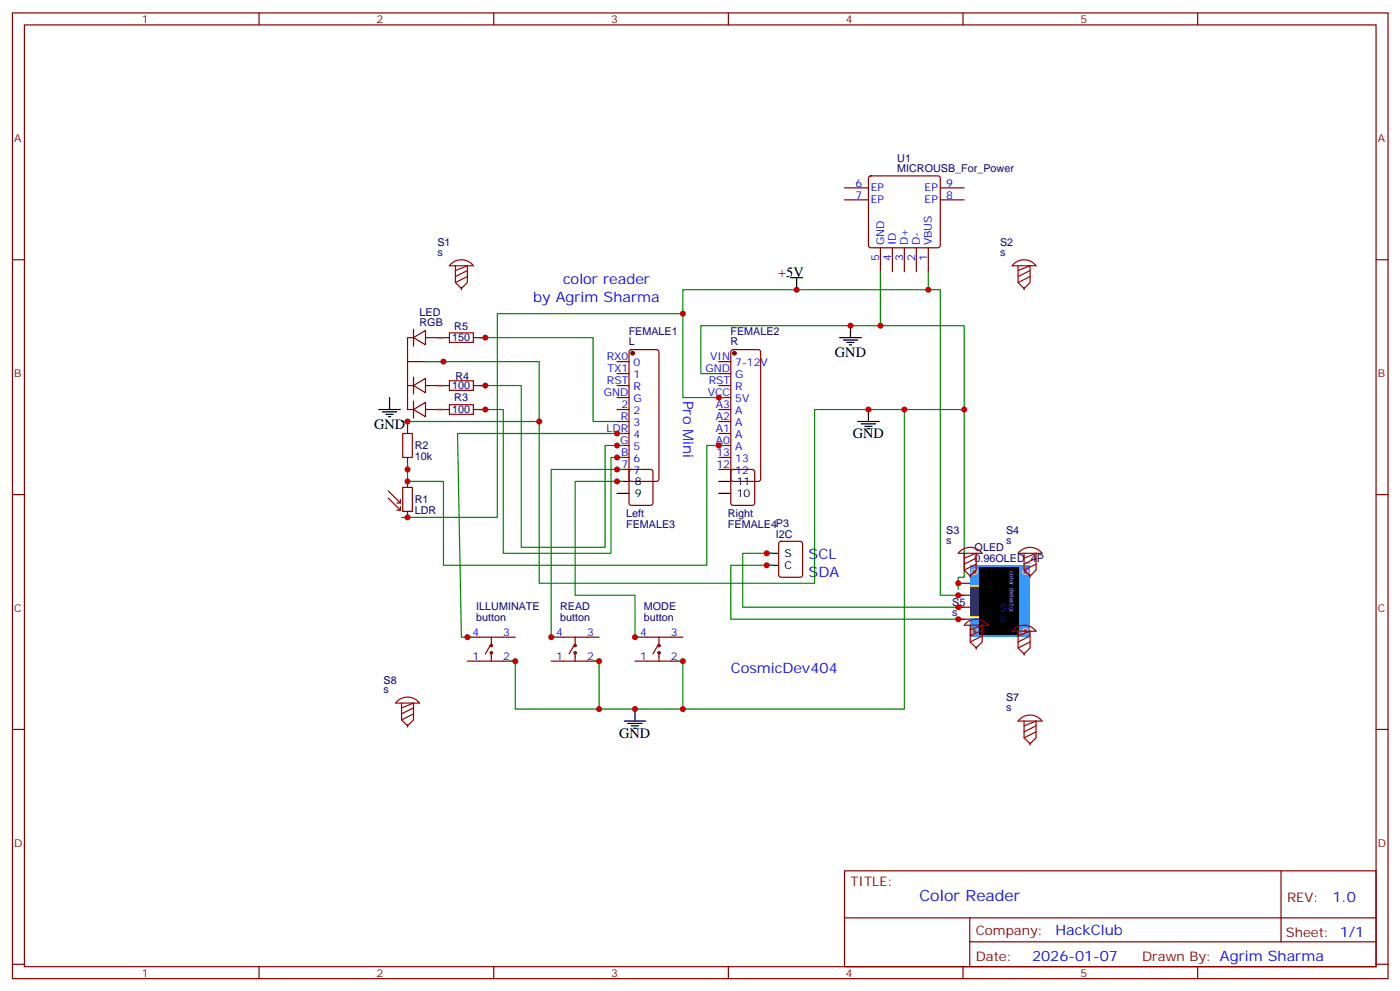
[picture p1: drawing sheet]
<svg xmlns="http://www.w3.org/2000/svg" width="413mm" height="292mm" viewBox="0 0 413 292" stroke-linecap="round" stroke-linejoin="round" font-family="sans-serif">
<g fill="none" stroke="#870000" stroke-width=".35">
<path d="M3.7 3.8h405.3v284.3h-405.3zM7.2 7.3h398.3v277.3h-398.3zM76.3 3.8v3.5M145.5 3.8v3.5M214.6 3.8v3.5M283.8 3.8v3.5M352.9 3.8v3.5M3.7 76.5h3.5M405.5 76.5h3.5M121.8 99.4l3.6-2.1v4.2zM121.8 99.4h-1.7v21.2h1.7M121.8 96.9v5"/>
<path d="M125.4 99.4h5.3M120.1 113.5h1.7M120.1 106.5h10.6M121.8 113.5l3.6-2.1v4.2zM121.8 111.1v4.9M121.8 118.1v4.9M125.4 113.5h5.3M181.8 117.1h3.5M181.8 113.5h3.5M181.8 110h3.5M181.8 106.5h3.5M185.6 103.1l.5-.2h7.4l.6 .5 .1 37.6-.3 .5-.4 .2h-7.4l-.5-.2-.3-.5v-37.4z"/>
<path d="M211.8 117.1h3.5M211.8 113.5h3.5M211.8 110h3.5M211.8 106.5h3.5M215.6 103.1l.4-.2h7.4l.7 .5 .1 37.6-.3 .5-.5 .2h-7.4l-.5-.2-.2-.5v-37.4zM121.8 120.6l3.6-2.1v4.2zM125.4 120.6h5.3M181.8 138.2h3.5M181.8 134.7h3.5M181.8 131.2h3.5M181.8 127.6h3.5M181.8 124.1h3.5"/>
<path d="M181.8 120.6h3.5M185.6 138.4l.5-.2h5.6l.6 .4 .1 9.5-.5 .6-5.8 .1-.7-.5-.1-9.4zM211.8 138.2h3.5M211.8 134.7h3.5M211.8 131.2h3.5M211.8 127.6h3.5M211.8 124.1h3.5M211.8 120.6h3.5M215.6 138.4l.4-.2h5.7l.6 .4 .1 9.5-.5 .6-5.9 .1-.6-.5-.1-9.4zM3.7 145.6h3.5M229.7 159.6l.5-.2h5.6l.6 .4 .1 9.5-.5 .6-5.8 .1-.7-.5-.1-9.4zM405.5 145.6h3.5"/>
<path d="M282.4 178.8h3.5M282.4 175.3h3.5M282.4 171.7h3.5M137.7 187.6h14.1M137.7 194.7h14.1M144.4 190.1l-1.4 2.4M144.8 187.6v2.5M144.8 192.2v2.5M162.4 187.6h14.1M162.4 194.7h14.1M169.1 190.1l-1.4 2.4M169.5 187.6v2.5"/>
<path d="M169.5 192.2v2.5M187.1 187.6h14.1M187.1 194.7h14.1M193.8 190.1l-1.4 2.4M194.2 187.6v2.5M194.2 192.2v2.5M282.4 182.3h3.5M3.7 214.8h3.5M405.5 214.8h3.5M248.8 256.4h156.7v28.2h-156.7zM377.5 256.4v20.9M248.9 270.2h156.5"/>
<path d="M285.8 277.3h119.6M285.8 270.2v14.2M3.7 283.9h3.5M76.3 284.6v3.5M145.5 284.6v3.5M214.6 284.6v3.5M283.8 284.6v3.5M352.9 284.6v3.5M405.5 283.9h3.5"/>
<circle cx="144.8" cy="192.2" r=".35"/>
<circle cx="144.8" cy="190.1" r=".35"/>
<circle cx="169.5" cy="190.1" r=".35"/>
<circle cx="169.5" cy="192.2" r=".35"/>
<circle cx="194.2" cy="192.2" r=".35"/>
<circle cx="194.2" cy="190.1" r=".35"/>
</g>
<g fill="#870000" stroke="#870000" stroke-width=".35">
<circle cx="186.4" cy="104" r=".53"/>
<circle cx="216.4" cy="104" r=".53"/>
</g>
<path d="M181.8 145.3h3.5M181.8 141.7h3.5M211.8 145.3h3.5M211.8 141.7h3.5M225.9 162.9h3.5M225.9 166.4h3.5" fill="none" stroke="#000" stroke-width=".35"/>
<path d="M114.4 146.7l3.6 3.5M114.4 144.6l3.6 3.5M116.9 150.2h1.1M116.9 148.1h1.1M118 147v1.1M118 149.2v1M118.7 143.5h2.8v7.1h-2.8zM120.1 141.7v1.8M120.1 150.6v1.7" fill="none" stroke="#850000" stroke-width=".35"/>
<path d="M141.3 99.4h33.5v24.7h7M125.4 106.5h33.5v65.2h81.1v-51.1h44.1M141.3 113.5h12.3v47.6h24.7v-29.9h5.3M213.6 117.1h-12.4v-31.8h75.9v90h7M141.3 120.6h7v42.3h31.8v-28.2h3.5M213.6 131.2h-5.3v35.2h-77.6v-24.7h-10.6M227.7 162.9h-8.8v15.9h65.2M227.7 166.4h-12.4v15.9h68.8" fill="none" stroke="#008700" stroke-width=".35"/>
<path d="M285.9 166.4h17.6v21.2h-17.6z" fill="#39f"/>
<g fill="#666" stroke="#ccc" stroke-width=".35">
<circle cx="287.2" cy="168.3" r=".81"/>
<circle cx="287.2" cy="185.8" r=".81"/>
<circle cx="302.1" cy="168.3" r=".81"/>
<circle cx="302.1" cy="185.8" r=".81"/>
</g>
<path d="M285.9 172.3h2.8v9.5h-2.8z" fill="#fff"/>
<g fill="#fc0">
<path d="M285.9 172.3h2.8v.5h-2.8z"/>
<path d="M285.9 181.3h2.8v.4h-2.8z"/>
</g>
<path d="M285.9 172.9h2.8v8.3h-2.8z" fill="#333"/>
<path d="M288.7 167.1h11.7v19.8h-11.7z" fill="#000"/>
<g fill="none" stroke="#008700" stroke-width=".35">
<path d="M128.9 99.4h1.8M201.2 92.4h-54.7v59.9h-28.2M259.4 80v15.9M273.5 80v5.3M128.9 113.5h1.8M211.8 110h-5.3v-14.1h77.6v74.1h-1.7v3.5M118.3 124.1h40.6M120.1 136.5v5.2M128.9 120.6h1.8M183.6 127.6h-48.8l1.2 60h3.5M183.6 138.2h-21.2v49.4h1.8M266.5 120.6v88.2h-114.7v-14.1h-1.7"/>
<path d="M183.6 141.7h-14.1v33.6h17.6v12.3h1.8M174.8 194.7h1.7v14.1M199.5 194.7h1.7v14.1"/>
</g>
<g fill="none" stroke="#000" stroke-width=".35">
<path d="M233 81.8h3.5M234.7 81.8v3.5M247.4 99.4h6.4M250.6 95.9v3.5M114.8 117.1v3.5M248.5 100.1h4.2M249.6 100.8h2.1M250.3 101.5h.7M111.6 120.6h6.4M112.7 121.3h4.2M113.7 122h2.2M114.4 122.7h.7"/>
<path d="M252.7 124.1h6.4M253.8 124.8h4.2M254.8 125.5h2.2M255.6 126.2h.7M255.9 120.6v3.5M183.9 212.3h6.4M185 213h4.2M186.1 213.7h2.1M186.8 214.4h.7M187.1 208.8v3.5"/>
</g>
<g fill="none" stroke="#a10000" stroke-width=".35">
<path d="M132.8 77.8a4.4 4.4 0 0 1 6.7 .4h-7.1zM134.2 78.2v5l1.8 1.7 1.7-1.7v-5l-3.5 1.5M137.7 79.7l-3.5 1.7M298.6 77.8a4.4 4.4 0 0 1 6.7 .4h-7.1zM300 78.2v5l1.8 1.7 1.7-1.7v-5l-3.5 1.5M303.5 79.7l-3.5 1.7M132.4 98h7.1v2.8h-7.1zM137.7 81.4l-3.5 1.8M303.5 81.4l-3.5 1.8M132.4 119.2h7.1v2.8h-7.1zM132.4 112.1h7.1v2.8h-7.1zM118.7 127.6h2.8v7.1h-2.8z"/>
<path d="M282.8 162.4a4.4 4.4 0 0 1 6.6 .5h-7zM284.1 162.9v5l1.8 1.7 1.8-1.7v-5l-3.6 1.4M287.7 164.3l-3.6 1.8M287.7 166.1l-3.6 1.8M300.4 162.4a4.4 4.4 0 0 1 6.7 .5h-7.1zM301.8 162.9v5l1.7 1.7 1.8-1.7v-5l-3.5 1.4M305.3 164.3l-3.5 1.8M305.3 166.1l-3.5 1.8M284.5 183.6a4.4 4.4 0 0 1 6.7 .5h-7.1zM285.9 184.1v4.9l1.8 1.8 1.7-1.8v-4.9l-3.5 1.4M289.4 185.5l-3.5 1.8M289.4 187.3l-3.5 1.7"/>
<path d="M298.6 185.4a4.4 4.4 0 0 1 6.7 .4h-7.1zM300 185.8v5l1.8 1.7 1.7-1.7v-5l-3.5 1.5M303.5 187.3l-3.5 1.7M303.5 189l-3.5 1.8M117 206.5a4.4 4.4 0 0 1 6.6 .5h-7zM118.3 207v4.9l1.8 1.8 1.7-1.8v-4.9l-3.5 1.4M121.8 208.4l-3.5 1.8M121.8 210.2l-3.5 1.7M300.4 211.8a4.4 4.4 0 0 1 6.7 .5h-7.1zM301.8 212.3v4.9l1.7 1.8 1.8-1.8v-4.9l-3.5 1.4M305.3 213.7l-3.5 1.8M305.3 215.5l-3.5 1.7"/>
</g>
<g fill="none" stroke="#870000" stroke-width=".35">
<path d="M248.8 55.3h7.1M248.8 58.8h7.1M256.1 52l.5-.2h19.8l.5 .2 .2 .5v19.7l-.3 .5-.4 .3h-19.8l-.5-.3-.2-.5v-19.7zM277.1 55.3h7M277.1 58.8h7M259.4 73v7M263 73v7M266.5 73v7M270 73v7M273.5 73v7M128.9 99.4h3.5M136 84.6v.7"/>
<path d="M139.5 99.4h3.5M301.8 84.6v.7M128.9 113.5h3.5M139.5 113.5h3.5M120.1 124.1v3.5M120.1 134.7v3.5M128.9 120.6h3.5M139.5 120.6h3.5M285.9 169.3v.7M303.5 169.3v.7M287.7 190.4v.7M301.8 192.2v.7"/>
<path d="M120.1 213.4v.7M303.5 218.7v.7"/>
</g>
<g fill="#c00">
<circle cx="181.8" cy="131.2" r=".88"/>
<circle cx="211.8" cy="131.2" r=".88"/>
<circle cx="225.9" cy="162.9" r=".88"/>
<circle cx="225.9" cy="166.4" r=".88"/>
<circle cx="282.4" cy="182.3" r=".88"/>
<circle cx="282.4" cy="178.8" r=".88"/>
<circle cx="282.4" cy="175.3" r=".88"/>
<circle cx="284.1" cy="120.6" r=".88"/>
<circle cx="181.8" cy="127.6" r=".88"/>
<circle cx="266.5" cy="120.6" r=".88"/>
<circle cx="181.8" cy="134.7" r=".88"/>
<circle cx="120.1" cy="141.7" r=".88"/>
<circle cx="120.1" cy="138.2" r=".88"/>
<circle cx="201.2" cy="92.4" r=".88"/>
<circle cx="158.9" cy="124.1" r=".88"/>
<circle cx="176.5" cy="208.8" r=".88"/>
<circle cx="201.2" cy="208.8" r=".88"/>
<circle cx="181.8" cy="138.2" r=".88"/>
<circle cx="181.8" cy="141.7" r=".88"/>
<circle cx="211.8" cy="117.1" r=".88"/>
<circle cx="234.7" cy="85.3" r=".88"/>
<circle cx="187.1" cy="208.8" r=".88"/>
<circle cx="250.6" cy="95.9" r=".88"/>
<circle cx="255.9" cy="120.6" r=".88"/>
<circle cx="273.5" cy="85.3" r=".88"/>
<circle cx="259.4" cy="95.9" r=".88"/>
<circle cx="137.7" cy="187.6" r=".88"/>
<circle cx="151.8" cy="194.7" r=".88"/>
<circle cx="176.5" cy="194.7" r=".88"/>
<circle cx="162.4" cy="187.6" r=".88"/>
<circle cx="187.1" cy="187.6" r=".88"/>
<circle cx="201.2" cy="194.7" r=".88"/>
<circle cx="143" cy="120.6" r=".88"/>
<circle cx="143" cy="113.5" r=".88"/>
<circle cx="143" cy="99.4" r=".88"/>
<circle cx="130.7" cy="106.5" r=".88"/>
<circle cx="120.1" cy="152.3" r=".88"/>
<circle cx="120.1" cy="124.1" r=".88"/>
<circle cx="282.4" cy="171.7" r=".88"/>
</g>
<text font-size="4.6" fill="#00f" x="270.9" y="265.4">Color Reader</text>
<g font-size="4.2" fill="#00f">
<text x="165.9" y="83.5">color reader</text>
<text x="157.1" y="88.8">by Agrim Sharma</text>
<text x="201.4" y="118" transform="rotate(90 201.4 118)">Pro Mini</text>
<text x="238.3" y="164.7">SCL</text>
<text x="238.3" y="170">SDA</text>
<text x="215.3" y="198.2">CosmicDev404</text>
<text x="392.6" y="265.7">1.0</text>
<text x="311" y="275.2">HackClub</text>
<text x="304.1" y="283">2026-01-07</text>
</g>
<g font-size="4.2">
<text x="229.3" y="81.4">+5V</text>
<text x="246" y="105.1">GND</text>
<text x="110.2" y="126.2">GND</text>
<text x="251.3" y="129">GND</text>
<text x="182.5" y="217.2">GND</text>
</g>
<g font-size="3.9" fill="#800">
<text x="250.6" y="261">TITLE:</text>
<text x="379.2" y="265.7">REV:</text>
<text x="287.5" y="275.2">Company:</text>
<text x="378.9" y="275.8">Sheet: 1/1</text>
<text x="287.5" y="282.9">Date:</text>
<text x="336.6" y="282.9">Drawn By: Agrim Sharma</text>
</g>
<g font-size="3.2" fill="#800">
<text x="41.8" y="6.8">1</text>
<text x="110.9" y="6.8">2</text>
<text x="180.1" y="6.8">3</text>
<text x="249.2" y="6.8">4</text>
<text x="318.3" y="6.8">5</text>
<text x="4.2" y="41.9">A</text>
<text x="406" y="41.9">A</text>
<text x="4.2" y="111.1">B</text>
<text x="406" y="111.1">B</text>
<text x="4.2" y="180.2">C</text>
<text x="406" y="180.2">C</text>
<text x="4.2" y="249.3">D</text>
<text x="406" y="249.3">D</text>
<text x="41.8" y="287.6">1</text>
<text x="110.9" y="287.6">2</text>
<text x="180.1" y="287.6">3</text>
<text x="249.2" y="287.6">4</text>
<text x="318.3" y="287.6">5</text>
</g>
<g font-size="3.2" fill="#000080">
<text x="264.4" y="47.6">U1</text>
<text x="264.4" y="50.7">MICROUSB_For_Power</text>
<text x="128.9" y="75.4">s</text>
<text x="128.9" y="72.5">S1</text>
<text x="294.7" y="75.4">s</text>
<text x="294.7" y="72.5">S2</text>
<text x="123.6" y="95.9">RGB</text>
<text x="123.6" y="92.9">LED</text>
<text x="133.2" y="100.5">150</text>
<text x="133.9" y="97">R5</text>
<text x="185.3" y="101.6">L</text>
<text x="185.3" y="98.6">FEMALE1</text>
<text x="215.2" y="101.6">R</text>
<text x="215.2" y="98.6">FEMALE2</text>
<text x="134.2" y="111.8">R4</text>
<text x="133.2" y="114.7">100</text>
<text x="133.9" y="118.2">R3</text>
<text x="133.2" y="121.7">100</text>
<text x="122.2" y="135.5">10k</text>
<text x="122.2" y="132.3">R2</text>
<text x="122.2" y="148.2">R1</text>
<text x="122.2" y="151.2">LDR</text>
<text x="184.5" y="152.3">Left</text>
<text x="184.5" y="155.4">FEMALE3</text>
<text x="214.5" y="152.3">Right</text>
<text x="214.5" y="155.4">FEMALE4P3</text>
<text x="228.6" y="158.3">I2C</text>
<text x="278.8" y="160.1">s</text>
<text x="278.8" y="157.2">S3</text>
<text x="296.5" y="160.1">s</text>
<text x="296.5" y="157.2">S4</text>
<text x="287.2" y="165.4">0.96OLED_4P</text>
<text x="287.2" y="162.2">OLED</text>
<text x="140.4" y="179.7">ILLUMINATE</text>
<text x="165" y="179.7">READ</text>
<text x="189.7" y="179.7">MODE</text>
<text x="280.6" y="178.3">S5</text>
<text x="140.4" y="182.8">button</text>
<text x="165" y="182.8">button</text>
<text x="189.7" y="182.8">button</text>
<text x="280.6" y="181.3">s</text>
<text x="294.7" y="183">s</text>
<text x="294.7" y="180.1">S6</text>
<text x="113" y="201.2">S8</text>
<text x="113" y="204.2">s</text>
<text x="296.5" y="209.5">s</text>
<text x="296.5" y="206.5">S7</text>
</g>
<g font-size="3.2" fill="#00f">
<text x="252.1" y="58.5">7</text>
<text x="252.1" y="55">6</text>
<text x="256.6" y="59.9">EP</text>
<text x="256.6" y="56.4">EP</text>
<text x="272.4" y="56.4">EP</text>
<text x="272.4" y="59.9">EP</text>
<text x="278.8" y="55">9</text>
<text x="278.8" y="58.5">8</text>
<text x="259.1" y="76.7" transform="rotate(-90 259.1 76.7)">5</text>
<text x="260.5" y="72.2" transform="rotate(-90 260.5 72.2)">GND</text>
<text x="262.6" y="76.7" transform="rotate(-90 262.6 76.7)">4</text>
<text x="264" y="72.2" transform="rotate(-90 264 72.2)">ID</text>
<text x="266.1" y="76.7" transform="rotate(-90 266.1 76.7)">3</text>
<text x="267.5" y="72.2" transform="rotate(-90 267.5 72.2)">D+</text>
<text x="269.7" y="76.7" transform="rotate(-90 269.7 76.7)">2</text>
<text x="271.1" y="72.2" transform="rotate(-90 271.1 72.2)">D-</text>
<text x="273.2" y="76.7" transform="rotate(-90 273.2 76.7)">1</text>
<text x="274.6" y="72.2" transform="rotate(-90 274.6 72.2)">VBUS</text>
<text x="178.8" y="106.1">RX0</text>
<text x="186.7" y="107.9">0</text>
<text x="209.3" y="106.1">VIN</text>
<text x="216.6" y="107.9">7-12V</text>
<text x="178.8" y="113.2">RST</text>
<text x="179" y="109.6">TX1</text>
<text x="186.7" y="111.4">1</text>
<text x="207.9" y="109.6">GND</text>
<text x="208.8" y="113.2">RST</text>
<text x="216.6" y="111.4">G</text>
<text x="177.9" y="116.7">GND</text>
<text x="186.7" y="118.5">G</text>
<text x="186.7" y="114.9">R</text>
<text x="208.6" y="116.7">VCC</text>
<text x="216.6" y="118.5">5V</text>
<text x="216.6" y="114.9">R</text>
<text x="183" y="123.8">R</text>
<text x="183.2" y="120.2">2</text>
<text x="186.7" y="125.5">3</text>
<text x="186.7" y="122">2</text>
<text x="211" y="123.8">A2</text>
<text x="211" y="120.2">A3</text>
<text x="216.6" y="125.5">A</text>
<text x="216.6" y="122">A</text>
<text x="178.8" y="127.3">LDR</text>
<text x="182.7" y="130.8">G</text>
<text x="186.7" y="129">4</text>
<text x="211" y="130.8">A0</text>
<text x="211" y="127.3">A1</text>
<text x="216.6" y="129">A</text>
<text x="183" y="134.3">B</text>
<text x="183.2" y="137.9">7</text>
<text x="186.7" y="136.1">6</text>
<text x="186.7" y="132.6">5</text>
<text x="211.1" y="137.9">12</text>
<text x="211.1" y="134.3">13</text>
<text x="216.6" y="136.1">13</text>
<text x="216.6" y="132.6">A</text>
<text x="186.7" y="139.6">7</text>
<text x="216.6" y="139.6">12</text>
<text x="139.2" y="187.3">4</text>
<text x="148.3" y="187.3">3</text>
<text x="163.9" y="187.3">4</text>
<text x="173" y="187.3">3</text>
<text x="188.6" y="187.3">4</text>
<text x="197.7" y="187.3">3</text>
<text x="139.2" y="194.3">1</text>
<text x="148.3" y="194.3">2</text>
<text x="163.9" y="194.3">1</text>
<text x="173" y="194.3">2</text>
<text x="188.6" y="194.3">1</text>
<text x="197.7" y="194.3">2</text>
</g>
<g font-size="3.2">
<text x="187.1" y="142.8">8</text>
<text x="217.1" y="142.8">11</text>
<text x="187.1" y="146.3">9</text>
<text x="217.1" y="146.3">10</text>
<text x="231.2" y="164">S</text>
<text x="231.2" y="167.5">C</text>
</g>
<text font-size="1.8" fill="#fff" x="297.5" y="168.2" transform="rotate(90 297.5 168.2)">color detector</text>
</svg>
